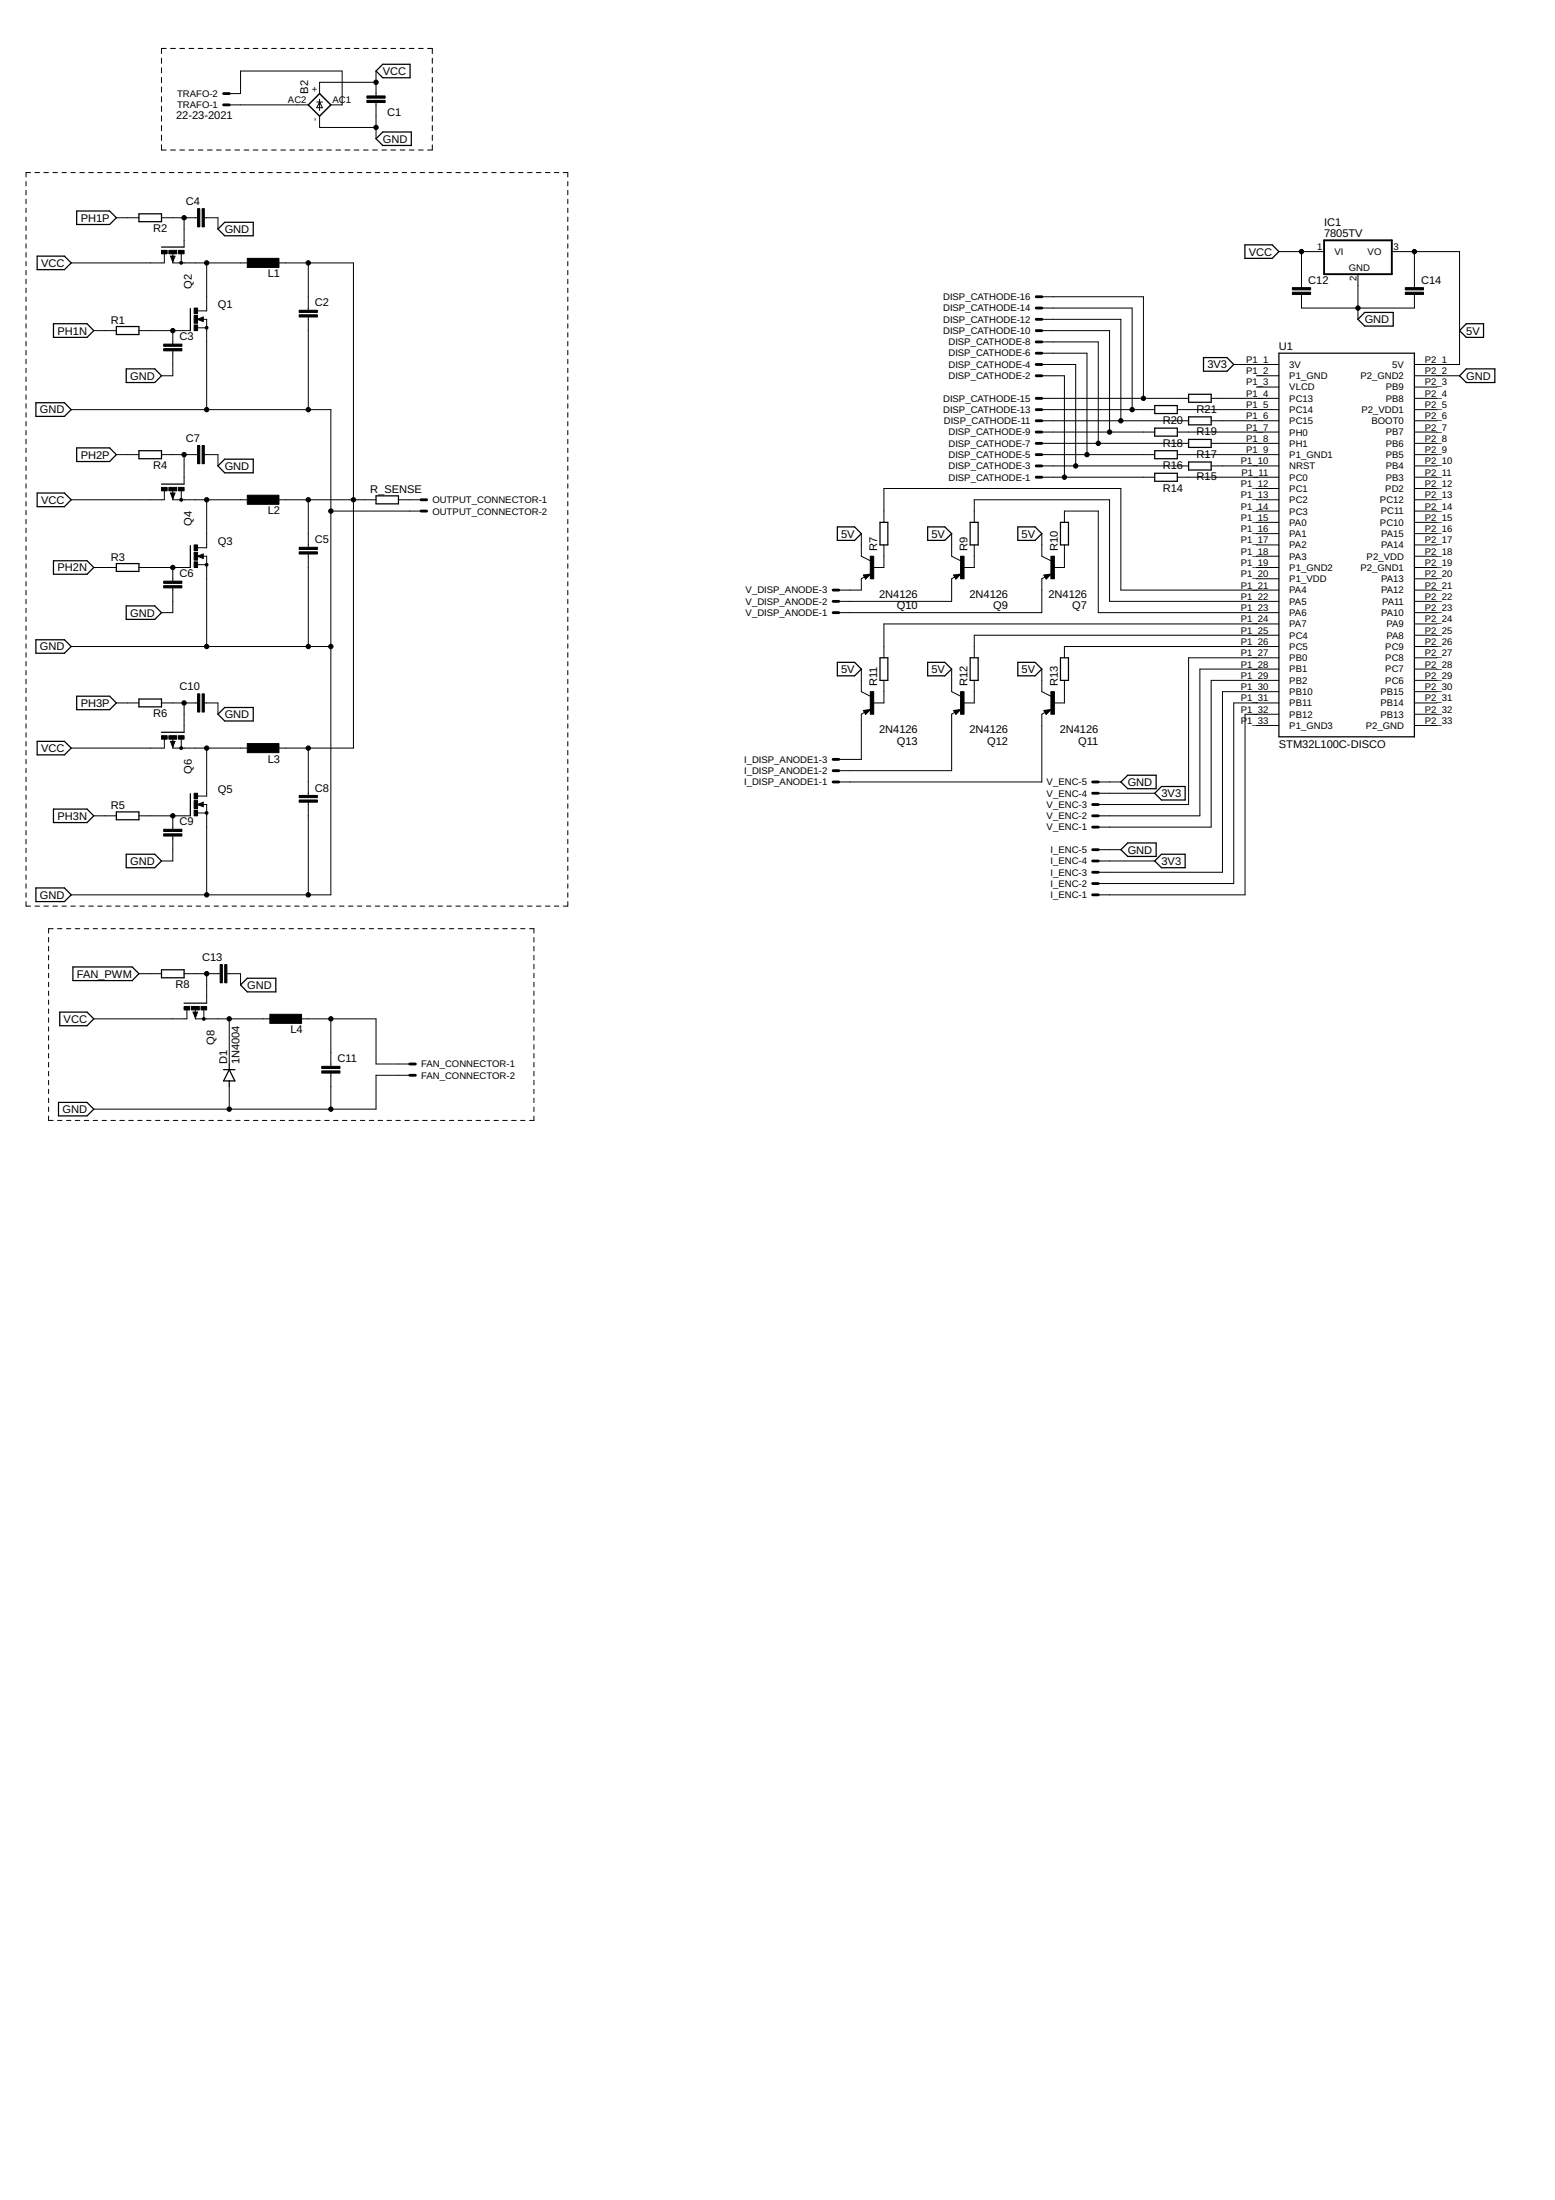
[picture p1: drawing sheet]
<svg xmlns="http://www.w3.org/2000/svg" width="210mm" height="297mm" viewBox="0 0 210 297" stroke-linecap="round" stroke-linejoin="round" font-family="sans-serif">
<g fill="none" stroke="#000" stroke-width=".13">
<path d="M21.8 7.9v.7M21.8 9.1v.7M21.8 10.5v.7M21.8 11.7v.7M21.8 13.1v.7M21.8 14.4v.6M21.8 15.6v.8M21.8 17v.7M21.8 18.2v.8M21.8 19.6v.7h.6M22.4 6.5h-.6v.7M23 6.5h.7"/>
<path d="M24.3 6.5h.6M25.5 6.5h.7M26.8 6.5h.6M28 6.5h.6M29.2 6.5h.7M30.5 6.5h.6M30.9 14.2h10.7M30.9 12.6h1.6v-3h13.7v4.6h-1.5M31.7 6.5h.6M33 6.5h.6M34.2 6.5h.6M35.4 6.5h.7"/>
<path d="M36.7 6.5h.6M37.9 6.5h.6M39.1 6.5h.7M40.4 6.5h.6M41.6 6.5h.7M42.8 13.8h.7M42.9 6.5h.6M43.1 13.4v1.5M43.1 15.7v1.5h7.7M43.1 13.8l.4 .7h-.7zM44.1 6.5h.6M45.3 6.5h.7"/>
<path d="M46.6 6.5h.6M47.8 6.5h.7M49.1 6.5h.6M50.3 6.5h.6M50.8 9.6v3.3M50.8 13.9v4.8M50.8 11.1h-7.7v1.5M51.5 6.5h.7M52.8 6.5h.6M54 6.5h.7M55.2 6.5h.7M56.5 6.5h.6"/>
<path d="M57.7 6.5h.7v.7M58.4 7.9v.7M58.4 9.1v.7M58.4 10.5v.7M58.4 11.7v.7M58.4 13.1v.7M58.4 14.4v.6M58.4 15.6v.8M58.4 17v.7M58.4 18.2v.8M58.4 19.6v.7h-.7M3.5 24.5v.6"/>
<path d="M3.5 25.7v.6M3.5 26.9v.6M3.5 28.1v.6M3.5 29.3v.6M3.5 30.5v.6M3.5 31.7v.6M3.5 32.9v.6M3.5 34.1v.6M3.5 35.3v.6M3.5 36.5v.6M3.5 37.7v.6M3.5 38.9v.6"/>
<path d="M4.1 23.3h-.6v.6M4.7 23.3h.6M5.9 23.3h.6M7.1 23.3h.6M8.4 23.3h.6M9.6 23.3h.6M10.8 23.3h.6M12 23.3h.6M13.2 23.3h.6M14.4 23.3h.6M15.6 23.3h.6M15.7 29.4h3.1"/>
<path d="M16.8 23.3h.6M18 23.3h.6M19.2 23.3h.6M20.4 23.3h.6M21.7 23.3h.5M21.8 29.4h4.9M22.2 34.3v1.2h-12.6M22.9 23.3h.6M23 34.6h.6l-.3 .7zM23 20.3h.7M23.3 35.3v.2h10.7M23.3 34.1v.5"/>
<path d="M24.1 23.3h.6M24.3 20.3h.6M24.5 34.3v1.2M24.8 29.4v4M25.3 23.3h.6M25.5 20.3h.7M26.5 23.3h.6M26.8 20.3h.6M27.6 29.4h1.8v1.5M27.7 23.3h.6M27.9 35.5v6.5h-1.2M28 20.3h.6"/>
<path d="M28.9 23.3h.6M29.2 20.3h.7M30.1 23.3h.6M30.5 20.3h.6M31.3 23.3h.6M31.7 20.3h.6M32.5 23.3h.6M33 20.3h.6M33.7 23.3h.7M34.2 20.3h.6M34.9 23.3h.7M35.4 20.3h.7"/>
<path d="M36.2 23.3h.6M36.7 20.3h.6M37 35.5h10.7v65.5h-10.7M37.4 23.3h.6M37.9 20.3h.6M38.6 23.3h.6M39.1 20.3h.7M39.8 23.3h.6M40.4 20.3h.6M41 23.3h.6M41.6 20.3h.7M41.6 35.5v6.4"/>
<path d="M42.2 23.3h.6M42.9 20.3h.6M43.4 23.3h.6M44.1 20.3h.6M44.6 23.3h.6M45.3 20.3h.7M45.8 23.3h.6M46.6 20.3h.6M47 23.3h.6M47.8 20.3h.7M48.2 23.3h.7M49.1 20.3h.6"/>
<path d="M49.4 23.3h.7M50.3 20.3h.6M50.7 23.3h.6M51.5 20.3h.7M51.9 23.3h.6M52.8 20.3h.6M53.1 23.3h.6M54 20.3h.7M54.3 23.3h.6M55.2 20.3h.7M55.5 23.3h.6M56.5 20.3h.6"/>
<path d="M56.7 23.3h.6M57.9 23.3h.6M59.1 23.3h.6M60.3 23.3h.6M61.5 23.3h.6M62.7 23.3h.7M63.9 23.3h.7M65.2 23.3h.6M66.4 23.3h.6M67.6 23.3h.6M68.8 23.3h.6M70 23.3h.6"/>
<path d="M71.2 23.3h.6M72.4 23.3h.6M73.6 23.3h.6M74.8 23.3h.6M76 23.3h.6v.6M76.6 24.5v.6M76.6 25.7v.6M76.6 26.9v.6M76.6 28.1v.6M76.6 29.3v.6M76.6 30.5v.6M76.6 31.7v.6"/>
<path d="M76.6 32.9v.6M76.6 34.1v.6M76.6 35.3v.6M76.6 36.5v.6M76.6 37.7v.6M76.6 38.9v.6M172.6 34h6.1M175.7 34v4.8M175.7 39.8v1.8h15.2v-1.8M183.3 37v6.1M187.9 34h9.1v15.2h-6.1M190.9 34v4.8"/>
<path d="M3.5 40.1v.6M3.5 41.3v.6M3.5 42.5v.6M3.5 43.7v.6M3.5 44.9v.6M3.5 46.1v.6M3.5 47.3v.6M3.5 48.5v.6M3.5 49.7v.6M3.5 50.9v.6M3.5 52.1v.6M3.5 53.3v.6"/>
<path d="M3.5 54.5v.6M3.5 55.7v.6M3.5 56.9v.6M3.5 58.1v.6M3.5 59.3v.6M9.6 55.3h35.1v65.5h-35.1M12.7 44.6h3M18.8 44.6h6.9M23.3 44.6v1.9M23.3 47.4v3.3h-1.5M26.7 44.3h1.2M26.7 43.1l.7-.3v.6z"/>
<path d="M27.4 43.1h.5v12.2M41.6 42.8v12.5M76.6 40.1v.6M76.6 41.3v.6M76.6 42.5v.6M76.6 43.7v.6M76.6 44.9v.6M76.6 46.1v.6M76.6 47.3v.6M76.6 48.5v.6M76.6 49.7v.6M76.6 50.9v.6"/>
<path d="M76.6 52.1v.6M76.6 53.3v.6M76.6 54.5v.6M76.6 55.7v.6M76.6 56.9v.6M76.6 58.1v.6M76.6 59.3v.6M140.6 44.6h9.2v13.7M140.6 49.2h4.6v13.7M140.6 50.7h3.1v13.7M140.6 53.8h19.8M140.6 55.3h15.3"/>
<path d="M140.6 56.8h19.8M140.6 58.3h15.3M140.6 59.9h19.8M140.6 47.7h6.1v13.7M140.6 46.2h7.7v13.7M140.6 43.1h10.7v13.7M140.6 41.6h12.2v13.7M140.6 40.1h13.7v13.7M158.9 55.3h13.7M158.9 58.3h13.7M163.5 53.8h9.1M163.5 56.8h9.1"/>
<path d="M163.5 59.9h9.1M166.5 49.2h6.1M169.6 50.7h3M169.6 52.3h3M190.9 50.7h6.1M190.9 53.8h3.1M190.9 55.3h3.1M190.9 56.8h3.1M190.9 58.3h3.1M190.9 59.9h3.1M190.9 52.3h3.1M3.5 60.5v.6"/>
<path d="M3.5 61.7v.6M3.5 62.9v.6M3.5 64.1v.6M3.5 65.3v.6M3.5 66.5v.6M3.5 67.7v.6M3.5 68.9v.6M3.5 70.1v.6M3.5 71.3v.6M3.5 72.5v.6M3.5 73.7v.6M3.5 74.9v.6"/>
<path d="M3.5 76.1v.6M3.5 77.3v.6M3.5 78.5v.6M3.5 79.7v.6M12.7 76.6h3M15.7 61.4h3.1M18.8 76.6h6.9M21.8 61.4h4.9M22.2 66.3v1.2h-12.6M23 66.6h.6l-.3 .7zM23.3 66.1v.6M23.3 67.3v.2h10.7"/>
<path d="M23.3 76.6v1.9M23.3 79.4v3.3h-1.5M24.5 66.3v1.2M24.8 61.4v4M26.7 75.1l.7-.3v.6zM26.7 76.2h1.2M27.4 75.1h.5v12.2M27.6 61.4h1.8v1.5M27.9 67.5v6.5h-1.2M37 67.5h13.8M41.6 67.5v6.4M41.6 74.8v12.5"/>
<path d="M44.7 69h12.1M53.8 67.5h3M76.6 60.5v.6M76.6 61.7v.6M76.6 62.9v.6M76.6 64.1v.6M76.6 65.3v.6M76.6 66.5v.6M76.6 67.7v.6M76.6 68.9v.6M76.6 70.1v.6M76.6 71.3v.6"/>
<path d="M76.6 72.5v.6M76.6 73.7v.6M76.6 74.9v.6M76.6 76.1v.6M76.6 77.3v.6M76.6 78.5v.6M76.6 79.7v.6M116.3 72.1v3l1.2 .6M116.5 77.6l1-.1-.7 .7zM116.7 77.9l-.4 .2v1.6h-3.1M119.3 70.5v-4.5h32v13.7h21.3M119.3 73.6v3h-1.5"/>
<path d="M128.5 72.1v3l1.2 .6M128.7 77.6l1-.1-.7 .7zM128.9 77.9l-.4 .2v3.1h-15.3M131.5 70.5v-3h18.3v13.7h22.8M131.5 73.6v3h-1.5M140.6 61.4h15.3M140.6 62.9h19.8M140.6 64.4h15.3M140.6 72.1v3l1.3 .6M140.9 77.6l1-.1-.7 .7zM141.1 77.9l-.5 .2v4.6h-27.4M143.7 70.5v-1.5h4.6v13.7h24.3"/>
<path d="M143.7 73.6v3h-1.5M158.9 61.4h13.7M158.9 64.4h13.7M163.5 62.9h9.1M169.6 66h3M169.6 67.5h3M169.6 69h3M169.6 70.5h3M169.6 72.1h3M169.6 73.6h3M169.6 75.1h3M169.6 76.6h3"/>
<path d="M169.6 78.1h3M190.9 61.4h3.1M190.9 62.9h3.1M190.9 64.4h3.1M190.9 66h3.1M190.9 67.5h3.1M190.9 69h3.1M190.9 70.5h3.1M190.9 72.1h3.1M190.9 73.6h3.1M190.9 75.1h3.1M190.9 76.6h3.1"/>
<path d="M190.9 78.1h3.1M190.9 79.7h3.1M3.5 80.9v.6M3.5 82.1v.6M3.5 83.3v.6M3.5 84.5v.6M3.5 85.7v.6M3.5 86.9v.6M3.5 88.1v.6M3.5 89.3v.6M3.5 90.5v.6M3.5 91.7v.6"/>
<path d="M3.5 92.9v.6M3.5 94.1v.6M3.5 95.3v.6M3.5 96.5v.6M3.5 97.7v.6M3.5 98.9v.6M9.6 87.3h35.1M15.7 94.9h3.1M21.8 94.9h4.9M22.2 99.8v1.2h-12.6M23.3 99.6v.6M24.5 99.8v1.2"/>
<path d="M24.8 94.9v4M27.6 94.9h1.8v1.5M76.6 80.9v.6M76.6 82.1v.6M76.6 83.3v.6M76.6 84.5v.6M76.6 85.7v.6M76.6 86.9v.6M76.6 88.1v.6M76.6 89.3v.6M76.6 90.5v.6M76.6 91.7v.6"/>
<path d="M76.6 92.9v.6M76.6 94.1v.6M76.6 95.3v.6M76.6 96.5v.6M76.6 97.7v.6M76.6 98.9v.6M116.3 90.3v3.1l1.2 .6M116.5 95.9l1-.1-.7 .7zM116.7 96.2l-.4 .2v6.1h-3.1M119.3 91.9v3h-1.5M128.5 90.3v3.1l1.2 .6M128.7 95.9l1-.1-.7 .7z"/>
<path d="M128.9 96.2l-.4 .2v7.7h-15.3M131.5 91.9v3h-1.5M140.6 90.3v3.1l1.3 .6M140.9 95.9l1-.1-.7 .7zM141.1 96.2l-.5 .2v9.2h-27.4M143.7 91.9v3h-1.5M169.6 98h3M172.6 84.2h-53.3v4.6M172.6 85.8h-41.1v3M172.6 87.3h-28.9v1.5M172.6 88.8h-12.2v19.8h-12.1M172.6 90.3h-10.6v19.9h-13.7"/>
<path d="M172.6 91.9h-9.1v19.8h-15.2M172.6 93.4h-7.6v24.4h-16.7M172.6 94.9h-6.1v24.4h-18.2M172.6 96.4h-4.5v24.4h-19.8M190.9 81.2h3.1M190.9 82.7h3.1M190.9 84.2h3.1M190.9 85.8h3.1M190.9 87.3h3.1M190.9 88.8h3.1M190.9 90.3h3.1M190.9 91.9h3.1"/>
<path d="M190.9 98h3.1M190.9 93.4h3.1M190.9 94.9h3.1M190.9 96.4h3.1M3.5 100.1v.6M3.5 101.3v.6M3.5 102.5v.6M3.5 103.7v.6M3.5 104.9v.6M3.5 106.1v.6M3.5 107.3v.6M3.5 108.5v.6"/>
<path d="M3.5 109.7v.6M3.5 110.9v.6M3.5 112.1v.6M3.5 113.3v.6M3.5 114.5v.6M3.5 115.7v.6M3.5 116.9v.6M3.5 118.1v.6M3.5 119.3v.6M12.7 110.2h3M18.8 110.2h6.9M23 100.1h.6l-.3 .8z"/>
<path d="M23.3 100.8v.2h10.7M23.3 110.2v1.8M23.3 112.9v3.3h-1.5M26.7 108.6l.7-.3v.6zM26.7 109.8h1.2M27.4 108.6h.5v12.2M27.9 101v6.5h-1.2M41.6 101v6.4M41.6 108.3v12.5M76.6 100.1v.6M76.6 101.3v.6M76.6 102.5v.6"/>
<path d="M76.6 103.7v.6M76.6 104.9v.6M76.6 106.1v.6M76.6 107.3v.6M76.6 108.5v.6M76.6 109.7v.6M76.6 110.9v.6M76.6 112.1v.6M76.6 113.3v.6M76.6 114.5v.6M76.6 115.7v.6M76.6 116.9v.6"/>
<path d="M76.6 118.1v.6M76.6 119.3v.6M148.3 105.6h3M148.3 116.2h7.6M148.3 114.7h3M148.3 107.1h7.6M3.5 120.5v.6M3.5 121.7v.6h.6M4.7 122.3h.6M5.9 122.3h.6M6.6 126.6v.6M6.6 127.8v.6"/>
<path d="M6.6 129v.6M6.6 130.2v.6M6.6 131.4v.6M6.6 132.6v.6M6.6 133.8v.6M6.6 135v.6M6.6 136.2v.6M6.6 137.4v.6M6.6 138.6v.6M6.6 139.8v.6M7.1 122.3h.6M7.2 125.4h-.6v.6"/>
<path d="M7.8 125.4h.6M8.4 122.3h.6M9 125.4h.6M9.6 122.3h.6M10.2 125.4h.6M10.8 122.3h.6M11.4 125.4h.6M12 122.3h.6M12.6 125.4h.6M13.2 122.3h.6M13.8 125.4h.6M14.4 122.3h.6"/>
<path d="M15 125.4h.6M15.6 122.3h.6M16.2 125.4h.6M16.8 122.3h.6M17.4 125.4h.6M18 122.3h.6M18.6 125.4h.6M18.8 131.5h3M19.2 122.3h.6M19.8 125.4h.6M20.4 122.3h.6M21 125.4h.6"/>
<path d="M21.7 122.3h.5M22.2 125.4h.6M22.9 122.3h.6M23.4 125.4h.6M24.1 122.3h.6M24.6 125.4h.6M24.8 131.5h4.9M25.2 136.4v1.2h-12.5M25.3 122.3h.6M25.8 125.4h.6M26.1 136.7h.6l-.3 .7zM26.4 137.4v.2h10.6"/>
<path d="M26.4 136.2v.5M26.5 122.3h.6M27 125.4h.6M27.5 136.4v1.2M27.7 122.3h.6M27.9 131.5v3.9M28.2 125.4h.6M28.9 122.3h.6M29.4 125.4h.6M30.1 122.3h.6M30.6 125.4h.6M30.6 131.5h1.9v1.5"/>
<path d="M30.9 137.6v6.1M31.3 122.3h.6M31.8 125.4h.6M32.5 122.3h.6M33 125.4h.6M33.7 122.3h.7M34.2 125.4h.6M34.9 122.3h.7M35.4 125.4h.6M36.2 122.3h.6M36.6 125.4h.6M37.4 122.3h.6"/>
<path d="M37.8 125.4h.6M38.6 122.3h.6M39 125.4h.6M39.8 122.3h.6M40.1 137.6h10.7v6.1h4.5M40.2 125.4h.6M41 122.3h.6M41.4 125.4h.6M42.2 122.3h.6M42.6 125.4h.6M43.4 122.3h.6M43.8 125.4h.6"/>
<path d="M44.6 122.3h.6M44.7 137.6v6.4M45 125.4h.6M45.8 122.3h.6M46.2 125.4h.6M47 122.3h.6M47.4 125.4h.6M48.2 122.3h.7M48.6 125.4h.6M49.4 122.3h.7M49.8 125.4h.6M50.7 122.3h.6"/>
<path d="M51 125.4h.6M51.9 122.3h.6M52.2 125.4h.7M53.1 122.3h.6M53.4 125.4h.6M54.3 122.3h.6M54.7 125.4h.5M55.5 122.3h.6M55.9 125.4h.6M56.7 122.3h.6M57 125.4h.7M57.9 122.3h.6"/>
<path d="M58.3 125.4h.6M59.1 122.3h.6M59.5 125.4h.5M60.3 122.3h.6M60.7 125.4h.6M61.5 122.3h.6M61.8 125.4h.7M62.7 122.3h.7M63.1 125.4h.6M63.9 122.3h.7M64.3 125.4h.6M65.2 122.3h.6"/>
<path d="M65.5 125.4h.6M66.4 122.3h.6M66.7 125.4h.6M67.6 122.3h.6M67.9 125.4h.6M68.8 122.3h.6M69.1 125.4h.6M70 122.3h.6M70.3 125.4h.6M71.2 122.3h.6M71.5 125.4h.6v.6M72.1 126.6v.6"/>
<path d="M72.1 127.8v.6M72.1 129v.6M72.1 130.2v.6M72.1 131.4v.6M72.1 132.6v.6M72.1 133.8v.6M72.1 135v.6M72.1 136.2v.6M72.1 137.4v.6M72.1 138.6v.6M72.1 139.8v.6M72.4 122.3h.6"/>
<path d="M73.6 122.3h.6M74.8 122.3h.6M76.6 120.5v.6M76.6 121.7v.6h-.6M6.6 141v.6M6.6 142.2v.7M6.6 143.4v.7M6.6 144.7v.6M6.6 145.9v.6M6.6 147.1v.6M6.6 148.3v.6M6.6 149.5v.6"/>
<path d="M6.6 150.7v.6h.6M7.8 151.3h.6M9 151.3h.6M10.2 151.3h.6M11.4 151.3h.6M12.6 151.3h.6M13.8 151.3h.6M15 151.3h.6M16.2 151.3h.6M17.4 151.3h.6M18.6 151.3h.6M19.8 151.3h.6"/>
<path d="M21 151.3h.6M22.2 151.3h.6M23.4 151.3h.6M24.6 151.3h.6M25.8 151.3h.6M27 151.3h.6M28.2 151.3h.6M29.4 151.3h.6M30.6 151.3h.6M30.9 146.7v3.1M31.8 151.3h.6M33 151.3h.6"/>
<path d="M34.2 151.3h.6M35.4 151.3h.6M36.6 151.3h.6M37.8 151.3h.6M39 151.3h.6M40.2 151.3h.6M41.4 151.3h.6M42.6 151.3h.6M43.8 151.3h.6M44.7 144.9v4.9M45 151.3h.6M46.2 151.3h.6"/>
<path d="M47.4 151.3h.6M48.6 151.3h.6M49.8 151.3h.6M51 151.3h.6M52.2 151.3h.7M53.4 151.3h.6M54.7 151.3h.5M55.3 145.2h-4.5v4.6h-38.1M55.9 151.3h.6M57 151.3h.7M58.3 151.3h.6M59.5 151.3h.5"/>
<path d="M60.7 151.3h.6M61.8 151.3h.7M63.1 151.3h.6M64.3 151.3h.6M65.5 151.3h.6M66.7 151.3h.6M67.9 151.3h.6M69.1 151.3h.6M70.3 151.3h.6M72.1 141v.6M72.1 142.2v.7M72.1 143.4v.7"/>
<path d="M72.1 144.7v.6M72.1 145.9v.6M72.1 147.1v.6M72.1 148.3v.6M72.1 149.5v.6M72.1 150.7v.6h-.6"/>
</g>
<g fill="none" stroke="#000" stroke-width=".17">
<path d="M50.8 9.6l.9-.9h3.7v1.8h-3.7zM50.8 18.7l.9-.9h3.8v1.8h-3.8zM5 34.6h3.7l.9 .9-.9 .9h-3.7zM10.4 28.5h4.4l.9 .9-.9 .9h-4.4zM18.8 28.9h3v1h-3zM21.8 33.4h3M29.4 30.9l.9-.9h3.9v1.8h-3.9zM168 33.1h3.7l.9 .9-.9 .9h-3.7zM4.8 54.4h3.9l.9 .9-.9 .9h-3.9zM7.2 43.7h4.5l1 .9-1 1h-4.5zM15.7 44.1h3.1v1.1h-3.1zM17 49.8h3.9l.9 .9-.9 .9h-3.9z"/>
<path d="M25.7 41.7v2.9M155.9 54.8h3v1h-3zM155.9 57.8h3v1.1h-3zM160.4 53.2h3.1v1.1h-3.1zM160.4 56.3h3.1v1.1h-3.1zM160.4 59.3h3.1v1.1h-3.1zM162.5 48.3h3.1l.9 .9-.9 .9h-3.1zM172.6 47.7h18.3v51.8h-18.3zM184.2 42.2h3.9v1.8h-3.9l-.9-.9zM197.9 49.8h3.9v1.8h-3.9l-.9-.9zM197.9 43.7h2.4v1.9h-2.4l-.9-1zM5 66.6h3.7l.9 .9-.9 .9h-3.7z"/>
<path d="M7.2 75.7h4.5l1 .9-1 .9h-4.5zM10.4 60.5h4.4l.9 .9-.9 .9h-4.4zM15.7 76.1h3.1v1.1h-3.1zM18.8 60.9h3v1h-3zM21.8 65.4h3M25.7 73.7v2.9M29.4 62.9l.9-.9h3.9v1.8h-3.9zM50.8 67h3v1h-3zM113 71.1h2.4l.9 1-.9 .9h-2.4zM116.6 77.7l.3 .4 .4-.5-.6 .1 .2 .2 .2-.1h-.2M118.8 70.5h1v3.1h-1zM125.2 71.1h2.3l1 1-1 .9h-2.3z"/>
<path d="M128.8 77.7l.3 .4 .4-.5-.6 .1 .2 .2 .2-.1h-.2M131 70.5h1v3.1h-1zM137.4 71.1h2.3l.9 1-.9 .9h-2.3zM141 77.7l.2 .4 .5-.5-.6 .1 .1 .2 .3-.1h-.3M143.2 70.5h1v3.1h-1zM155.9 60.9h3v1h-3zM155.9 63.9h3v1.1h-3zM160.4 62.4h3.1v1.1h-3.1zM4.8 86.4h3.9l.9 .9-.9 .9h-3.9zM10.4 94h4.4l.9 .9-.9 .9h-4.4zM17 81.8h3.9l.9 .9-.9 .9h-3.9zM18.8 94.4h3v1h-3z"/>
<path d="M21.8 98.9h3M30.3 95.5h3.9v1.8h-3.9l-.9-.9zM113 89.4h2.4l.9 .9-.9 .9h-2.4zM116.6 96l.3 .4 .4-.5-.6 .1 .2 .2 .2-.1h-.2M118.8 88.8h1v3.1h-1zM125.2 89.4h2.3l1 .9-1 .9h-2.3zM128.8 96l.3 .4 .4-.5-.6 .1 .2 .2 .2-.1h-.2M131 88.8h1v3.1h-1zM137.4 89.4h2.3l.9 .9-.9 .9h-2.3zM141 96l.2 .4 .5-.5-.6 .1 .1 .2 .3-.1h-.3M143.2 88.8h1v3.1h-1zM4.8 119.9h3.9l.9 .9-.9 .9h-3.9z"/>
<path d="M5 100.1h3.7l.9 .9-.9 .9h-3.7zM7.2 109.2h4.5l1 1-1 .9h-4.5zM15.7 109.6h3.1v1.1h-3.1zM17 115.3h3.9l.9 .9-.9 1h-3.9zM25.7 107.2v3M151.3 105.6l.9-.9h3.9v1.8h-3.9zM151.3 114.7l.9-.9h3.9v1.8h-3.9zM155.9 116.2l.9-.9h3.2v1.9h-3.2zM155.9 107.1l.9-.9h3.2v1.8h-3.2zM8.1 136.7h3.6l1 .9-1 .9h-3.6zM9.8 130.6h8l1 .9-1 .9h-8zM21.8 130.9h3v1.1h-3z"/>
<path d="M24.8 135.4h3.1M32.5 133l.9-.9h3.8v1.8h-3.8zM7.9 148.8h3.8l1 1-1 .9h-3.8zM30.2 144.4h1.5M30.9 144.4l.8 1.5h-1.5zM30.9 143.7v.7M30.9 145.9v.8"/>
</g>
<path d="M178.7 32.4h9.2v4.6h-9.2z" fill="none" stroke="#000" stroke-width=".25"/>
<g fill="#000" stroke="#000" stroke-width=".13">
<path d="M49.5 13.5h2.5v.3h-2.5zM49.5 13h2.5v.3h-2.5zM21.8 33.8h.8v.5h-.8zM22.8 33.8h1.1v.5h-1.1zM24.1 33.8h.7v.5h-.7zM26.7 28.2h.3v2.4h-.3zM27.3 28.2h.3v2.4h-.3zM33.4 34.9h4.3v1.2h-4.3zM174.5 39.5h2.4v.3h-2.4zM174.5 38.8h2.4v.3h-2.4zM189.7 39.5h2.5v.3h-2.5zM189.7 38.8h2.5v.3h-2.5z"/>
<path d="M22.1 47.1h2.5v.3h-2.5zM22.1 46.5h2.5v.3h-2.5zM26.2 43.9h.5v.7h-.5zM26.2 41.6h.5v.8h-.5zM26.2 42.6h.5v1h-.5zM40.4 42.5h2.4v.3h-2.4zM40.4 41.9h2.4v.3h-2.4zM21.8 65.8h.8v.5h-.8zM22.1 79.1h2.5v.3h-2.5zM22.1 78.5h2.5v.3h-2.5zM22.8 65.8h1.1v.5h-1.1zM24.1 65.8h.7v.5h-.7z"/>
<path d="M26.2 75.9h.5v.7h-.5zM26.2 73.6h.5v.7h-.5zM26.2 74.6h.5v1h-.5zM26.7 60.2h.3v2.4h-.3zM27.3 60.2h.3v2.4h-.3zM33.4 66.9h4.3v1.2h-4.3zM40.4 74.5h2.4v.3h-2.4zM40.4 73.9h2.4v.3h-2.4zM117.5 75.1h.4v3h-.4zM129.7 75.1h.4v3h-.4zM141.9 75.1h.4v3h-.4zM21.8 99.3h.8v.5h-.8z"/>
<path d="M22.8 99.3h1.1v.5h-1.1zM24.1 99.3h.7v.5h-.7zM26.7 93.7h.3v2.4h-.3zM27.3 93.7h.3v2.4h-.3zM117.5 93.4h.4v3h-.4zM129.7 93.4h.4v3h-.4zM141.9 93.4h.4v3h-.4zM22.1 112.6h2.5v.3h-2.5zM22.1 112h2.5v.3h-2.5zM26.2 109.4h.5v.8h-.5zM26.2 107.1h.5v.8h-.5zM26.2 108.1h.5v1.1h-.5z"/>
<path d="M33.4 100.4h4.3v1.2h-4.3zM40.4 108h2.4v.3h-2.4zM40.4 107.4h2.4v.3h-2.4zM24.8 135.9h.8v.5h-.8zM25.8 135.9h1.1v.5h-1.1zM27.1 135.9h.8v.5h-.8zM29.7 130.2h.3v2.5h-.3zM30.3 130.2h.3v2.5h-.3zM36.4 136.9h4.3v1.3h-4.3zM43.4 144.6h2.5v.3h-2.5zM43.4 144h2.5v.3h-2.5z"/>
</g>
<g fill="none" stroke="#000" stroke-width=".38">
<path d="M30.2 14.2h.7M30.2 12.6h.7M139.9 50.7h.7M139.9 49.2h.7M139.9 47.7h.7M139.9 59.9h.7M139.9 46.2h.7M139.9 58.3h.7M139.9 44.6h.7M139.9 56.8h.7M139.9 43.1h.7M139.9 55.3h.7"/>
<path d="M139.9 41.6h.7M139.9 53.8h.7M139.9 40.1h.7M56.8 67.5h.8M56.8 69h.8M112.5 79.7h.7M139.9 64.4h.7M139.9 62.9h.7M139.9 61.4h.7M112.5 82.7h.7M112.5 81.2h.7M112.5 105.6h.7"/>
<path d="M112.5 104.1h.7M112.5 102.5h.7M147.5 105.6h.8M147.5 119.3h.8M147.5 117.8h.8M147.5 116.2h.8M147.5 114.7h.8M147.5 111.7h.8M147.5 110.2h.8M147.5 108.6h.8M147.5 107.1h.8M147.5 120.8h.8"/>
<path d="M55.3 143.7h.8M55.3 145.2h.8"/>
</g>
<path d="M43.1 12.6l1.6 1.6-1.6 1.5-1.5-1.5zM23.5 34.6l-.2 .6-.1-.6h.1v.2M27.4 42.9l-.6 .2 .6 .2v-.2h-.2M23.5 66.7l-.2 .5-.1-.5h.1v.1M27.4 75l-.6 .1 .6 .1v-.1h-.2M23.5 100.2l-.2 .5-.1-.5h.1v.1M27.4 108.5l-.6 .1 .6 .2v-.2h-.2M26.5 136.7l-.1 .6-.2-.6h.2v.2" fill="none" stroke="#000" stroke-width=".19"/>
<g fill="#000" stroke="#000" stroke-width=".13">
<path d="M24.3 35.3h.3v.3h-.3z" fill-rule="evenodd"/>
<path d="M27.7 44.1h.3v.3h-.3z" fill-rule="evenodd"/>
<path d="M24.3 67.4h.3v.2h-.3z" fill-rule="evenodd"/>
<path d="M27.7 76.1h.3v.3h-.3z" fill-rule="evenodd"/>
<path d="M24.3 100.9h.3v.3h-.3z" fill-rule="evenodd"/>
<path d="M27.7 109.6h.3v.3h-.3z" fill-rule="evenodd"/>
<path d="M27.4 137.4h.2v.3h-.2z" fill-rule="evenodd"/>
<circle cx="50.8" cy="11.1" r=".3"/>
<circle cx="50.8" cy="17.2" r=".3"/>
<circle cx="24.8" cy="29.4" r=".3"/>
<circle cx="27.9" cy="35.5" r=".3"/>
<circle cx="41.6" cy="35.5" r=".3"/>
<circle cx="175.7" cy="34" r=".3"/>
<circle cx="190.9" cy="34" r=".3"/>
<circle cx="23.3" cy="44.6" r=".3"/>
<circle cx="27.9" cy="55.3" r=".3"/>
<circle cx="41.6" cy="55.3" r=".3"/>
<circle cx="148.3" cy="59.9" r=".3"/>
<circle cx="149.8" cy="58.3" r=".3"/>
<circle cx="151.3" cy="56.8" r=".3"/>
<circle cx="152.8" cy="55.3" r=".3"/>
<circle cx="154.3" cy="53.8" r=".3"/>
<circle cx="183.3" cy="41.6" r=".3"/>
<circle cx="23.3" cy="76.6" r=".3"/>
<circle cx="24.8" cy="61.4" r=".3"/>
<circle cx="27.9" cy="67.5" r=".3"/>
<circle cx="41.6" cy="67.5" r=".3"/>
<circle cx="44.7" cy="69" r=".3"/>
<circle cx="47.7" cy="67.5" r=".3"/>
<circle cx="143.7" cy="64.4" r=".3"/>
<circle cx="145.2" cy="62.9" r=".3"/>
<circle cx="146.7" cy="61.4" r=".3"/>
<circle cx="24.8" cy="94.9" r=".3"/>
<circle cx="27.9" cy="87.3" r=".3"/>
<circle cx="41.6" cy="87.3" r=".3"/>
<circle cx="44.7" cy="87.3" r=".3"/>
<circle cx="23.3" cy="110.2" r=".3"/>
<circle cx="27.9" cy="101" r=".3"/>
<circle cx="41.6" cy="101" r=".3"/>
<circle cx="27.9" cy="131.5" r=".3"/>
<circle cx="27.9" cy="120.8" r=".3"/>
<circle cx="30.9" cy="137.6" r=".3"/>
<circle cx="41.6" cy="120.8" r=".3"/>
<circle cx="44.7" cy="137.6" r=".3"/>
<circle cx="30.9" cy="149.8" r=".3"/>
<circle cx="44.7" cy="149.8" r=".3"/>
</g>
<g font-size="1.5">
<text x="51.7" y="10.1">VCC</text>
<text x="23.8" y="16.1">22-23-2021</text>
<text x="41.6" y="12.6" transform="rotate(-90 41.6 12.6)">B2</text>
<text x="52.3" y="15.7">C1</text>
<text x="51.7" y="19.3">GND</text>
<text x="10.9" y="29.9">PH1P</text>
<text x="25.1" y="27.6">C4</text>
<text x="20.7" y="31.4">R2</text>
<text x="30.3" y="31.5">GND</text>
<text x="168.6" y="34.5">VCC</text>
<text x="178.7" y="32.1">7805TV</text>
<text x="178.7" y="30.5">IC1</text>
<text x="5.5" y="36">VCC</text>
<text x="25.9" y="39" transform="rotate(-90 25.9 39)">Q2</text>
<text x="29.4" y="41.6">Q1</text>
<text x="36.1" y="37.4">L1</text>
<text x="42.5" y="41.4">C2</text>
<text x="176.6" y="38.3">C12</text>
<text x="191.8" y="38.3">C14</text>
<text x="7.8" y="45.2">PH1N</text>
<text x="14.9" y="43.7">R1</text>
<text x="24.2" y="45.9">C3</text>
<text x="172.6" y="47.2">U1</text>
<text x="184.2" y="43.6">GND</text>
<text x="197.9" y="45.2">5V</text>
<text x="17.6" y="51.3">GND</text>
<text x="163" y="49.7">3V3</text>
<text x="197.9" y="51.3">GND</text>
<text x="5.4" y="55.8">GND</text>
<text x="25.1" y="59.6">C7</text>
<text x="157" y="57.3">R20</text>
<text x="161.5" y="58.8">R19</text>
<text x="161.5" y="55.7">R21</text>
<text x="10.9" y="61.9">PH2P</text>
<text x="20.7" y="63.3">R4</text>
<text x="30.3" y="63.4">GND</text>
<text x="157" y="63.3">R16</text>
<text x="157" y="60.3">R18</text>
<text x="161.5" y="64.9">R15</text>
<text x="161.5" y="61.8">R17</text>
<text x="5.5" y="68">VCC</text>
<text x="25.9" y="71" transform="rotate(-90 25.9 71)">Q4</text>
<text x="36.1" y="69.4">L2</text>
<text x="50" y="66.6">R_SENSE</text>
<text x="157" y="66.4">R14</text>
<text x="7.8" y="77.2">PH2N</text>
<text x="14.9" y="75.7">R3</text>
<text x="24.2" y="77.9">C6</text>
<text x="29.4" y="73.6">Q3</text>
<text x="42.5" y="73.4">C5</text>
<text x="113.5" y="72.6">5V</text>
<text x="118.4" y="74.3" transform="rotate(-90 118.4 74.3)">R7</text>
<text x="125.7" y="72.6">5V</text>
<text x="130.6" y="74.3" transform="rotate(-90 130.6 74.3)">R9</text>
<text x="137.9" y="72.6">5V</text>
<text x="142.8" y="74.3" transform="rotate(-90 142.8 74.3)">R10</text>
<text x="17.6" y="83.2">GND</text>
<text x="118.7" y="80.7">2N4126</text>
<text x="121.1" y="82.3">Q10</text>
<text x="130.9" y="80.7">2N4126</text>
<text x="134.1" y="82.3">Q9</text>
<text x="141.5" y="80.7">2N4126</text>
<text x="144.7" y="82.3">Q7</text>
<text x="5.4" y="87.8">GND</text>
<text x="10.9" y="95.4">PH3P</text>
<text x="24.2" y="93.2">C10</text>
<text x="113.5" y="90.9">5V</text>
<text x="118.4" y="92.6" transform="rotate(-90 118.4 92.6)">R11</text>
<text x="125.7" y="90.9">5V</text>
<text x="130.6" y="92.6" transform="rotate(-90 130.6 92.6)">R12</text>
<text x="137.9" y="90.9">5V</text>
<text x="142.8" y="92.6" transform="rotate(-90 142.8 92.6)">R13</text>
<text x="5.5" y="101.5">VCC</text>
<text x="20.7" y="96.9">R6</text>
<text x="30.3" y="97">GND</text>
<text x="118.7" y="99">2N4126</text>
<text x="121.1" y="100.5">Q13</text>
<text x="130.9" y="99">2N4126</text>
<text x="133.3" y="100.5">Q12</text>
<text x="143.1" y="99">2N4126</text>
<text x="145.5" y="100.5">Q11</text>
<text x="172.6" y="101">STM32L100C-DISCO</text>
<text x="25.9" y="104.5" transform="rotate(-90 25.9 104.5)">Q6</text>
<text x="29.4" y="107.1">Q5</text>
<text x="36.1" y="103">L3</text>
<text x="42.5" y="106.9">C8</text>
<text x="152.2" y="106.1">GND</text>
<text x="156.8" y="107.6">3V3</text>
<text x="7.8" y="110.7">PH3N</text>
<text x="14.9" y="109.2">R5</text>
<text x="24.2" y="111.4">C9</text>
<text x="17.6" y="116.8">GND</text>
<text x="152.2" y="115.3">GND</text>
<text x="156.8" y="116.8">3V3</text>
<text x="5.4" y="121.3">GND</text>
<text x="27.3" y="129.7">C13</text>
<text x="10.4" y="132">FAN_PWM</text>
<text x="23.7" y="133.4">R8</text>
<text x="33.4" y="133.5">GND</text>
<text x="8.6" y="138.1">VCC</text>
<text x="29" y="141.1" transform="rotate(-90 29 141.1)">Q8</text>
<text x="30.7" y="143.7" transform="rotate(-90 30.7 143.7)">D1</text>
<text x="32.3" y="143.7" transform="rotate(-90 32.3 143.7)">1N4004</text>
<text x="39.2" y="139.5">L4</text>
<text x="45.6" y="143.4">C11</text>
<text x="8.4" y="150.3">GND</text>
</g>
<g font-size="1.3">
<text x="23.9" y="14.6">TRAFO-1</text>
<text x="23.9" y="13.1">TRAFO-2</text>
<text x="38.9" y="13.9">AC2</text>
<text x="42.9" y="16.3" transform="rotate(-90 42.9 16.3)">-</text>
<text x="42.9" y="12.4" transform="rotate(-90 42.9 12.4)">+</text>
<text x="44.9" y="13.9">AC1</text>
<text x="177.8" y="33.8">1</text>
<text x="180.1" y="34.4">VI</text>
<text x="184.6" y="34.4">VO</text>
<text x="188.1" y="33.8">3</text>
<text x="127.3" y="40.5">DISP_CATHODE-16</text>
<text x="182.1" y="36.6">GND</text>
<text x="183.1" y="37.9" transform="rotate(-90 183.1 37.9)">2</text>
<text x="127.3" y="45.1">DISP_CATHODE-10</text>
<text x="127.3" y="43.6">DISP_CATHODE-12</text>
<text x="127.3" y="42">DISP_CATHODE-14</text>
<text x="128" y="46.6">DISP_CATHODE-8</text>
<text x="128" y="51.2">DISP_CATHODE-2</text>
<text x="128" y="49.7">DISP_CATHODE-4</text>
<text x="128" y="48.1">DISP_CATHODE-6</text>
<text x="168.2" y="49">P1_1</text>
<text x="168.2" y="50.5">P1_2</text>
<text x="168.2" y="53.6">P1_4</text>
<text x="168.2" y="52">P1_3</text>
<text x="174" y="49.7">3V</text>
<text x="174" y="51.2">P1_GND</text>
<text x="174" y="52.7">VLCD</text>
<text x="183.6" y="51.2">P2_GND2</text>
<text x="187.1" y="52.7">PB9</text>
<text x="187.9" y="49.7">5V</text>
<text x="192.3" y="53.6">P2_4</text>
<text x="192.3" y="52">P2_3</text>
<text x="192.3" y="49">P2_1</text>
<text x="192.3" y="50.5">P2_2</text>
<text x="127.3" y="55.8">DISP_CATHODE-13</text>
<text x="127.3" y="54.2">DISP_CATHODE-15</text>
<text x="127.4" y="57.3">DISP_CATHODE-11</text>
<text x="128" y="58.8">DISP_CATHODE-9</text>
<text x="168.2" y="55.1">P1_5</text>
<text x="168.2" y="56.6">P1_6</text>
<text x="168.2" y="58.1">P1_7</text>
<text x="168.2" y="59.7">P1_8</text>
<text x="174" y="54.2">PC13</text>
<text x="174" y="55.8">PC14</text>
<text x="174" y="57.3">PC15</text>
<text x="174" y="58.8">PH0</text>
<text x="183.8" y="55.8">P2_VDD1</text>
<text x="185.1" y="57.3">BOOT0</text>
<text x="187.1" y="58.8">PB7</text>
<text x="187.1" y="54.2">PB8</text>
<text x="192.3" y="59.7">P2_8</text>
<text x="192.3" y="58.1">P2_7</text>
<text x="192.3" y="56.6">P2_6</text>
<text x="192.3" y="55.1">P2_5</text>
<text x="128" y="64.9">DISP_CATHODE-1</text>
<text x="128" y="63.4">DISP_CATHODE-3</text>
<text x="128" y="61.8">DISP_CATHODE-5</text>
<text x="128" y="60.3">DISP_CATHODE-7</text>
<text x="167.5" y="62.7">P1_10</text>
<text x="167.5" y="65.7">P1_12</text>
<text x="167.6" y="64.2">P1_11</text>
<text x="168.2" y="61.2">P1_9</text>
<text x="174" y="60.3">PH1</text>
<text x="174" y="61.8">P1_GND1</text>
<text x="174" y="63.4">NRST</text>
<text x="174" y="64.9">PC0</text>
<text x="187.1" y="64.9">PB3</text>
<text x="187.1" y="63.4">PB4</text>
<text x="187.1" y="61.8">PB5</text>
<text x="187.1" y="60.3">PB6</text>
<text x="192.3" y="64.2">P2_11</text>
<text x="192.3" y="62.7">P2_10</text>
<text x="192.3" y="61.2">P2_9</text>
<text x="192.3" y="65.7">P2_12</text>
<text x="58.4" y="67.9">OUTPUT_CONNECTOR-1</text>
<text x="58.4" y="69.5">OUTPUT_CONNECTOR-2</text>
<text x="167.5" y="67.3">P1_13</text>
<text x="167.5" y="68.8">P1_14</text>
<text x="167.5" y="70.3">P1_15</text>
<text x="167.5" y="71.8">P1_16</text>
<text x="174" y="66.4">PC1</text>
<text x="174" y="67.9">PC2</text>
<text x="174" y="69.5">PC3</text>
<text x="174" y="71">PA0</text>
<text x="186.3" y="71">PC10</text>
<text x="186.3" y="67.9">PC12</text>
<text x="186.4" y="69.5">PC11</text>
<text x="187" y="66.4">PD2</text>
<text x="192.3" y="71.8">P2_16</text>
<text x="192.3" y="70.3">P2_15</text>
<text x="192.3" y="68.8">P2_14</text>
<text x="192.3" y="67.3">P2_13</text>
<text x="167.5" y="73.4">P1_17</text>
<text x="167.5" y="74.9">P1_18</text>
<text x="167.5" y="76.4">P1_19</text>
<text x="167.5" y="77.9">P1_20</text>
<text x="174" y="72.5">PA1</text>
<text x="174" y="74">PA2</text>
<text x="174" y="75.6">PA3</text>
<text x="174" y="77.1">P1_GND2</text>
<text x="183.6" y="77.1">P2_GND1</text>
<text x="184.5" y="75.6">P2_VDD</text>
<text x="186.4" y="74">PA14</text>
<text x="186.4" y="72.5">PA15</text>
<text x="192.3" y="77.9">P2_20</text>
<text x="192.3" y="76.4">P2_19</text>
<text x="192.3" y="74.9">P2_18</text>
<text x="192.3" y="73.4">P2_17</text>
<text x="100.6" y="83.2">V_DISP_ANODE-1</text>
<text x="100.6" y="81.7">V_DISP_ANODE-2</text>
<text x="100.6" y="80.1">V_DISP_ANODE-3</text>
<text x="167.5" y="79.5">P1_21</text>
<text x="167.5" y="81">P1_22</text>
<text x="167.5" y="82.5">P1_23</text>
<text x="174" y="78.6">P1_VDD</text>
<text x="174" y="80.1">PA4</text>
<text x="174" y="81.7">PA5</text>
<text x="174" y="83.2">PA6</text>
<text x="186.4" y="83.2">PA10</text>
<text x="186.4" y="80.1">PA12</text>
<text x="186.4" y="78.6">PA13</text>
<text x="186.6" y="81.7">PA11</text>
<text x="192.3" y="82.5">P2_23</text>
<text x="192.3" y="81">P2_22</text>
<text x="192.3" y="79.5">P2_21</text>
<text x="167.5" y="84">P1_24</text>
<text x="167.5" y="85.6">P1_25</text>
<text x="167.5" y="87.1">P1_26</text>
<text x="167.5" y="88.6">P1_27</text>
<text x="174" y="84.7">PA7</text>
<text x="174" y="86.2">PC4</text>
<text x="174" y="87.8">PC5</text>
<text x="174" y="89.3">PB0</text>
<text x="187" y="89.3">PC8</text>
<text x="187" y="87.7">PC9</text>
<text x="187.2" y="86.2">PA8</text>
<text x="187.2" y="84.7">PA9</text>
<text x="192.3" y="88.6">P2_27</text>
<text x="192.3" y="87.1">P2_26</text>
<text x="192.3" y="85.6">P2_25</text>
<text x="192.3" y="84">P2_24</text>
<text x="167.5" y="90.1">P1_28</text>
<text x="167.5" y="91.7">P1_29</text>
<text x="167.5" y="93.2">P1_30</text>
<text x="167.5" y="94.7">P1_31</text>
<text x="174" y="90.8">PB1</text>
<text x="174" y="92.3">PB2</text>
<text x="174" y="93.8">PB10</text>
<text x="174" y="95.4">PB11</text>
<text x="186.3" y="95.4">PB14</text>
<text x="186.3" y="93.8">PB15</text>
<text x="187" y="92.3">PC6</text>
<text x="187" y="90.8">PC7</text>
<text x="192.3" y="94.7">P2_31</text>
<text x="192.3" y="93.2">P2_30</text>
<text x="192.3" y="91.7">P2_29</text>
<text x="192.3" y="90.1">P2_28</text>
<text x="167.5" y="97.7">P</text>
<text x="167.5" y="96.2">P1_32</text>
<text x="168.4" y="97.7">1_33</text>
<text x="174" y="98.4">P1_GND3</text>
<text x="174" y="96.9">PB12</text>
<text x="184.4" y="98.4">P2_GND</text>
<text x="186.3" y="96.9">PB13</text>
<text x="192.3" y="97.7">P2_33</text>
<text x="192.3" y="96.2">P2_32</text>
<text x="100.5" y="106">I_DISP_ANODE1-1</text>
<text x="100.5" y="104.5">I_DISP_ANODE1-2</text>
<text x="100.5" y="103">I_DISP_ANODE1-3</text>
<text x="141.3" y="107.6">V_ENC-4</text>
<text x="141.3" y="106">V_ENC-5</text>
<text x="141.3" y="112.1">V_ENC-1</text>
<text x="141.3" y="110.6">V_ENC-2</text>
<text x="141.3" y="109.1">V_ENC-3</text>
<text x="141.8" y="119.7">I_ENC-2</text>
<text x="141.8" y="118.2">I_ENC-3</text>
<text x="141.8" y="116.7">I_ENC-4</text>
<text x="141.8" y="115.2">I_ENC-5</text>
<text x="141.8" y="121.3">I_ENC-1</text>
<text x="56.8" y="144.1">FAN_CONNECTOR-1</text>
<text x="56.8" y="145.6">FAN_CONNECTOR-2</text>
</g>
</svg>
